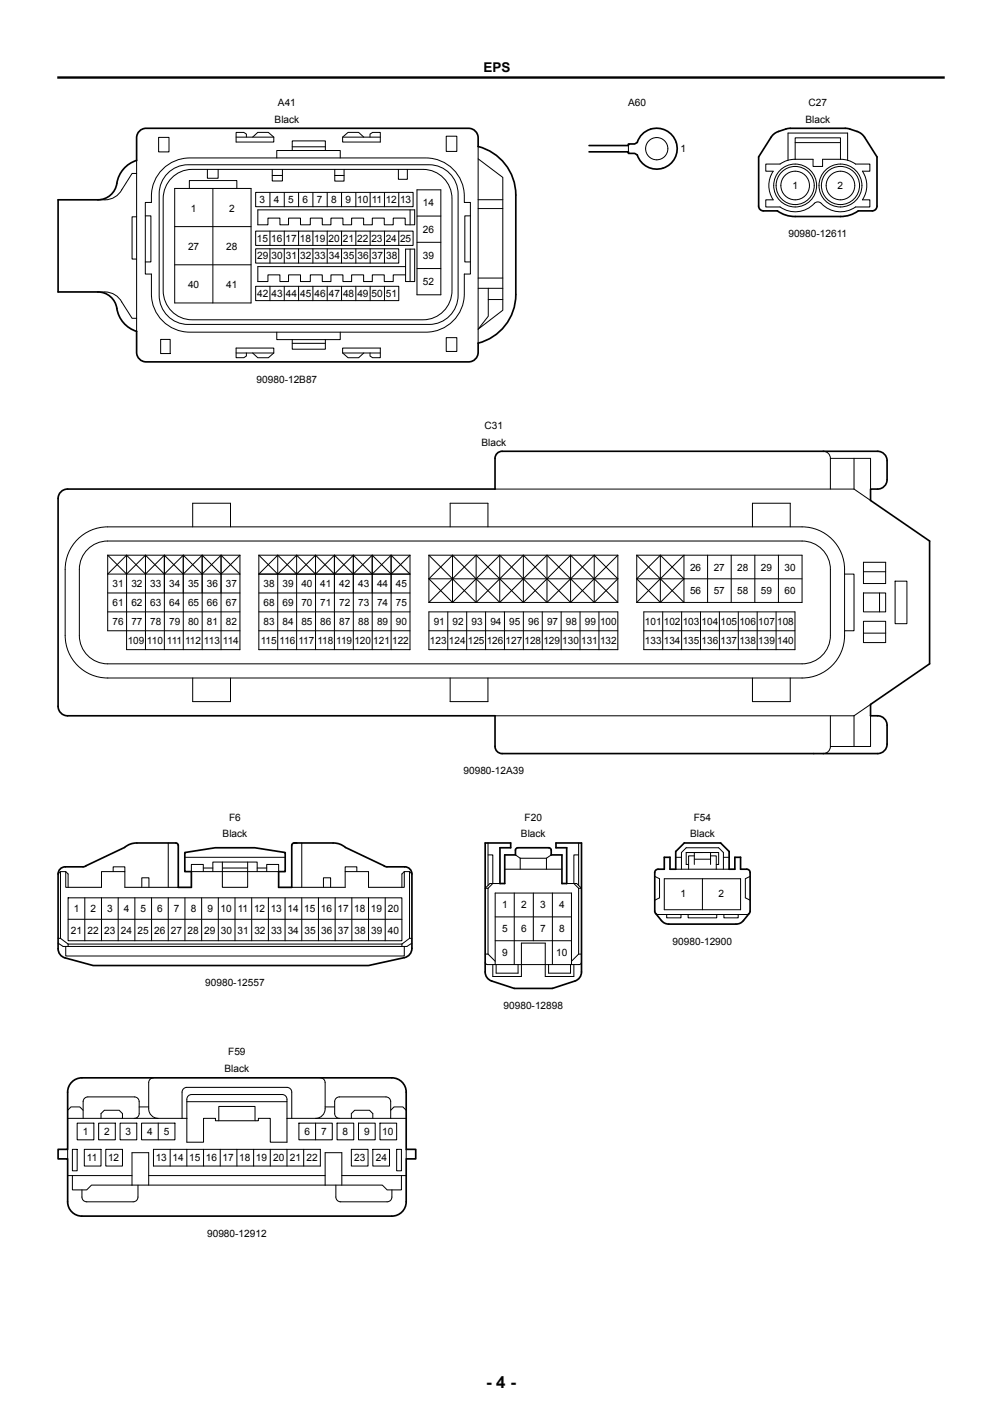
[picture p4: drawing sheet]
<svg xmlns="http://www.w3.org/2000/svg" width="210mm" height="297mm" viewBox="0 0 210 297" stroke-linecap="round" stroke-linejoin="round" font-family="sans-serif">
<g fill="none" stroke="#000" stroke-width=".21">
<path d="M28.6 36.4h-.9l-2.2 3.4a4 4 0 0 1-3.5 2.1h-1.5M28.6 33.6v35.9M33.2 28.8h2.2v3h-2.2zM34.1 35.4a8 8 0 0 1 5.7-2.3h49.5a8.2 8.2 0 0 1 8 9.3h1.3v15h-1.3a14.5 14.5 0 0 1-.6 7.3 8.1 8.1 0 0 1-7.4 4.9h-49.5a8 8 0 0 1-8.1-8v-4.2h-1.2v-15h1.2a8.5 8.5 0 0 1 2.4-7zM35.1 36.3a6 6 0 0 1 4.3-1.8h50.6a6.1 6.1 0 0 1 6 6.2v21.2a6.1 6.1 0 0 1-6 6.1h-50.6a6.1 6.1 0 0 1-6-6.1v-21.2a6.2 6.2 0 0 1 1.7-4.4zM36 37.3a6 6 0 0 1 4.2-1.8h48.5a6.1 6.1 0 0 1 6 6.1v19.3a6.1 6.1 0 0 1-6 6.1h-48.5a6.1 6.1 0 0 1-6-6.1v-19.3a6.2 6.2 0 0 1 1.8-4.3zM36.6 39.5h16v24h-16zM39.7 39.5v-1.7h9.9v1.7M43.5 35.5v1.9h2.2v-1.9M44.6 39.5v24M49.5 28.7h7.9M51.6 28.7v-.6l-.5-.3h-1.6v2h7.9v-1.1l-1.2-1h-2.2l-1.1 1"/>
<path d="M57.1 36.8h2.1M57.1 35.5v2.4h2.1v-2.4M58 33.1v-1.6h13.3v1.6M61.2 31.5v-2h7v2M61.2 30.8h7M70.2 35.5v2.5h1.9v-2.5M70.2 36.8h1.9M71.8 28.7h7.9M77.5 28.7v-.6l.6-.3h1.6v2h-7.9v-1.1l1.1-1h2.3l1 1M83.5 35.5v2.1h1.9v-2.1M87.4 39.8h5v22h-5zM93.5 28.5h2.2v3.2h-2.2z"/>
<path d="M100.2 33.3l5.2 3.9v27.8l-5.2 4 2.1-2.7v-5.9M100.2 30.7v41.2M131.7 30.5v1.3M165.2 33.6v-5.7h12.4v5.7M166.7 33.4v-4.5h9.4v4.5M166.7 33.4h3.7v1.5h2v-1.5h3.7M166.7 29.9h9.4M171.1 38.9a4.5 4.5 0 0 1-6.5 4 4.5 4.5 0 0 1-.6-7.6 4.5 4.5 0 0 1 7.1 2.8v.8M176.1 33.4l1.7 .2 1.5 .8h3v1.5h-1.5a5.4 5.4 0 0 1 0 6h1.5v1.5h-3a5.6 5.6 0 0 1-7.5-1 1 1 0 0 0-1.1 .2 5.5 5.5 0 0 1-7.2 .8h-3v-1.5h1.5a5.4 5.4 0 0 1 0-6h-1.5v-1.5h3l1.5-.8 1.7-.2M28.6 45.4h-.9v8.9h.9M30.5 45.2h1.1v9.7h-1.1M36.6 47.5h16"/>
<path d="M36.6 55.5h16M53.6 40.3h33v3h-33zM53.6 48.4h33v3h-33zM53.6 52.1h30v3h-30zM54 44h32.9v3.1h-2v-1.4h-2.5v1.4h-1.9v-1.4h-2.5v1.4h-1.8v-1.4h-2.5v1.4h-1.8v-1.4h-2.5v1.4h-1.9v-1.4h-2.5v1.4h-2v-1.4h-2.5v1.4h-1.8v-1.4h-2.5v1.4h-2.2zM56.6 40.3v3M56.6 48.4v3M56.6 52.1v3M59.6 40.3v3M59.6 48.4v3M59.6 52.1v3M62.6 40.3v3"/>
<path d="M62.6 48.4v3M62.6 52.1v3M65.6 40.3v3M65.6 48.4v3M65.6 52.1v3M68.6 40.3v3M68.6 48.4v3M68.6 52.1v3M71.6 40.3v3M71.6 48.4v3M71.6 52.1v3M74.6 40.3v3"/>
<path d="M74.6 48.4v3M74.6 52.1v3M77.6 40.3v3M77.6 48.4v3M77.6 52.1v3M80.6 40.3v3M80.6 48.4v3M80.6 52.1v3M83.6 40.3v3M83.6 48.4v3M85 52.2h1.9v6.8h-1.9zM85 55.9h-31v3.1h2.2v-1.4h2.5v1.4h1.8v-1.4h2.5v1.4h2v-1.4h2.5v1.4h1.9v-1.4h2.5v1.4h1.8v-1.4h2.5v1.4h1.8v-1.4h2.5v1.4h1.9v-1.4h2.5"/>
<path d="M85.9 44v3.1M85.9 52.2v6.8M87.4 56.3h5M87.4 50.8h5M87.4 45.3h5M98.6 45.2h-1.2v9.7h1.2M100.2 41.9h5.2M100.2 43.7h5.2M100.2 58.3h5.2M20.5 61.2a4.7 4.7 0 0 1 4.7 1.6l2.5 3.9h.9M33.7 71.1h2v3h-2zM49.5 74h7.9"/>
<path d="M51.6 74v.6l-.5 .4h-1.6v-2h7.9v1l-1.2 1h-2.2l-1.1-1M53.6 60h30v3h-30zM56.6 60v3M58 69.6v1.6h13.3v-1.6M59.6 60v3M61.2 72h7M62.6 60v3M65.6 60v3M68.2 71.2v2h-7v-2M68.6 60v3M71.6 60v3M71.8 74h7.9"/>
<path d="M74.6 60v3M77.5 74v.6l.6 .4h1.6v-2h-7.9v1l1.1 1h2.3l1-1M77.6 60v3M80.6 60v3M93.5 70.8h2.2v2.9h-2.2zM100.2 60.4h5.2M102.3 62.8h3.1M172.6 94.6a1.48 1.48 0 0 1 1.4 1.5M174 96.1v6.4M174 96.1h8.5v6.4M179 96.1v6.4M16.3 113a8.9 8.9 0 0 1 6.3-2.6h145.5a8.9 8.9 0 0 1 8.9 8.9v13.9a8.9 8.9 0 0 1-8.9 8.9h-145.5a8.9 8.9 0 0 1-8.9-8.9v-13.9a8.9 8.9 0 0 1 2.6-6.3z"/>
<path d="M18.4 115.1a5.9 5.9 0 0 1 4.2-1.7h145.5a5.9 5.9 0 0 1 5.9 5.9v13.9a5.9 5.9 0 0 1-5.9 5.9h-145.5a5.9 5.9 0 0 1-6-5.9v-13.9a5.9 5.9 0 0 1 1.8-4.2zM22.6 116.4v15.8h27.7M22.6 116.4h27.7M26.5 116.4v19.8h23.8v-19.8M26.5 116.4l-3.9 3.9h27.7l-4-3.9M30.5 116.4v19.8M30.5 116.4l3.9 3.9 4-3.9M30.5 116.4l-4 3.9-3.9-3.9M34.4 116.4v19.8M34.4 116.4l-3.9 3.9-4-3.9M38.4 116.4v19.8M40.4 110.4v-4.9h7.9v4.9"/>
<path d="M42.4 116.4v19.8M42.4 116.4l-4 3.9-4-3.9M46.3 116.4v19.8M46.3 116.4l-3.9 3.9-4-3.9M50.3 116.4l-4 3.9-3.9-3.9M54.2 116.4v19.8h31.7v-19.8M54.2 116.4h31.7M58.2 116.4l-4 3.9h31.7l-3.9-3.9M58.2 116.4v19.8M62.2 116.4v19.8M62.2 116.4l-4 3.9-4-3.9M66.1 116.4v19.8"/>
<path d="M66.1 116.4l-3.9 3.9-4-3.9M70.1 116.4v19.8M70.1 116.4l-4 3.9-3.9-3.9M74 116.4v19.8M74 116.4l-3.9 3.9-4-3.9M78 116.4v19.8M78 116.4l-4 3.9-3.9-3.9M82 116.4v19.8M82 116.4l-4 3.9-4-3.9M85.9 116.4l-3.9 3.9-4-3.9M89.9 116.4h39.6M89.9 116.4v9.9"/>
<path d="M89.9 116.4l9.9 9.9M94.3 110.4v-4.9h8v4.9M94.8 116.4v9.9M94.8 116.4l-4.9 4.9M94.8 116.4l9.9 9.9M99.8 116.4v9.9M99.8 116.4l-9.9 9.9M99.8 116.4l9.9 9.9M103.7 102.5h75.3M104.7 116.4v9.9M104.7 116.4l-9.9 9.9M104.7 116.4l9.9 9.9"/>
<path d="M109.7 116.4v9.9M109.7 116.4l-9.9 9.9M109.7 116.4l9.9 9.9M114.6 116.4v9.9M114.6 116.4l-9.9 9.9M114.6 116.4l9.9 9.9M119.6 116.4v9.9M119.6 116.4l-9.9 9.9M119.6 116.4l9.9 9.9M124.5 116.4v9.9M124.5 116.4l-9.9 9.9M124.5 116.4l5 4.9"/>
<path d="M129.5 116.4v9.9M129.5 116.4l-9.9 9.9M133.4 116.4h34.7v9.9h-34.7M133.4 116.4l9.9 9.9v-9.9l-9.9 9.9M133.4 116.4v9.9M138.4 116.4v9.9M138.4 116.4l-5 4.9M138.4 116.4l4.9 4.9-4.9 5M148.3 116.4v9.9M153.2 116.4v9.9M157.7 110.4v-4.9h7.9v4.9M158.2 116.4v9.9"/>
<path d="M163.1 116.4v9.9M179 102.5l3.4 2.4M181 119.8h4.6M181 117.9h4.6v4.4h-4.6zM22.6 128.2h27.7M22.6 124.3h27.7M54.2 132.2h31.7M54.2 128.2h31.7M54.2 124.3h31.7M89.9 128.2h39.6v8h-39.6zM89.9 132.2h39.6M89.9 126.3h39.6"/>
<path d="M89.9 121.3h39.6M89.9 121.3l4.9 5M93.8 128.2v8M97.8 128.2v8M101.8 128.2v8M105.7 128.2v8M109.7 128.2v8M113.6 128.2v8M117.6 128.2v8M121.6 128.2v8M125.5 128.2v8M129.5 121.3l-5 5"/>
<path d="M133.4 121.3h34.7M133.4 121.3l5 5M134.9 128.2h31.7v8h-31.7zM134.9 132.2h31.7M138.9 128.2v8M142.9 128.2v8M146.8 128.2v8M150.8 128.2v8M154.7 128.2v8M158.7 128.2v8M162.7 128.2v8M177 120.3h2v11.9h-2"/>
<path d="M181 124.3h4.6v3.9h-4.6zM181 130.2h4.6v4.5h-4.6zM181 132.7h4.6M184.3 124.3v3.9M187.6 121.8h2.5v8.9h-2.5zM40.4 142.1v5h7.9v-5M94.3 142.1v5h8v-5M103.7 150h75.3M157.7 142.1v5h7.9v-5M174 156.5a1.48 1.48 0 0 1-1.4 1.4M174 150v6.5M179 150v6.5"/>
<path d="M182.5 150v6.5h-8.5M182.5 147.6l-3.5 2.4M35.3 176.7v9.3M38.7 179.7h21.1M63.2 176.7v9.3M102.3 179.2h1v6l-1 1M102.3 176.7v8.9M108 179.2l1 .7M109 179.9v2.3M109 179.9h5.5M114.5 179.9v2.3M115.5 179.2l-1 .7"/>
<path d="M121.3 179.2h-1v6l1 1M121.3 176.7v8.9M141.6 179.7h1.2M145.5 179.4h-1.2v2.8M145.5 178.7v2.5M148.9 179.4h1.2v2.8M148.9 178.7v2.5M151.6 179.7h1.2M12.2 183.2l.5-.5h1.1l.5 .5v2.8M12.2 197.7l1 .7h72.1l1-.7M12.2 196.7h.5M12.7 196.7l1.6 1.2"/>
<path d="M12.7 182.7v14M13.8 198.4v2h70.9v-2M13.8 182.7v3.3h.5M14.3 188.2h69.9v9h-69.9zM14.3 186h7v-3.3h4.9v3.3h11.2M14.3 192.7h69.9M14.3 197.9v.5M14.3 197.9h69.9M17.8 188.2v9M21.3 188.2v9M23.7 182.7v-1h2.5v1M24.8 188.2v9"/>
<path d="M28.3 188.2v9M29.7 186v-2h1.5v2M31.8 188.2v9M35.3 188.2v9M38.8 188.2v9M42.3 188.2v9M42.6 182.7v-1.5h-2.5v1.5h18.3v-1.5h-2.5v1.5M42.6 181.9h2M44.6 182.7v-2h9.3v2M45.8 188.2v9M46.6 180.7v5.3h5.3v-5.3M46.6 181.9h5.3"/>
<path d="M49.3 188.2v9M52.8 188.2v9M53.9 181.9h2M56.2 188.2v9M59.7 188.2v9M61.1 186h11.2v-3.3h4.9v3.3h7M63.2 188.2v9M66.7 188.2v9M67.8 186v-2h1.5v2M70.2 188.2v9M72.3 182.7v-1h2.5v1M73.7 188.2v9"/>
<path d="M77.2 188.2v9M80.7 188.2v9M84.2 197.9v.5M84.7 182.7v3.3h-.5M85.8 196.7h.5M85.8 196.7l-1.6 1.2M85.8 182.7v14M86.3 183.2l-.5-.5h-1.1l-.5 .5v2.8M101.7 200h.6M102.3 186.2v13.8M102.3 200l1.5 1.5M103.8 192.2h16"/>
<path d="M103.8 197.2h16M104.8 185.2h-2.1l-1 1h.6M105.8 182.2h12M107.8 187.2v15M111.8 187.2v10M115.8 187.2v15M118.8 185.2h2.1l1 1h-.6M121.3 200h.6M121.3 200l-1.5 1.5M121.3 186.2v13.8M137.2 183.7l1 .5v4l-1 .5M139.2 184.2h16v6.5h-16z"/>
<path d="M139.7 191.7v.7h3v-.7M141.6 182.2h11.2M142.8 182.2v-3.5l1-1h6.8l1 1v3.5M144.2 191.7v.7h6v-.7M144.3 181.2h-.5v-2.5h6.8v2.5h-.5M145.5 180.1h3.4M147.2 184.2v6.5M151.7 191.7v.7h3v-.7M157 191.5l-.5 .2h-18.6l-.5-.2M157.2 183.7l-1 .5v4l1 .5M103.3 202.2v2.5h6v-7h5v7h6v-2.5M103.8 202.2v-15h16v15"/>
<path d="M104 202.2v1.8h4.6v-1.8M115 202.2v1.8h4.6v-1.8M121.9 201.7l-.1 .2-.4 .3h-19.2l-.3-.1-.2-.4M14.2 232.7l.7-.7h1.8l.7 .7v1.7M14.2 234.4h25M16.2 235.4h3.5v3.5h-3.5zM17.4 232.7v-1.8a1 1 0 0 1 1-1h9.8a1 1 0 0 1 1 1v2.5a1 1 0 0 1-1 1M20.7 235.4h3.5v3.5h-3.5zM21.2 234.4v-1l.7-.7h3.1l.7 .7v1M25.2 235.4h3.5v3.5h-3.5zM29.2 232h2M29.7 235.4h7v3.5h-7z"/>
<path d="M32.2 225.9a1 1 0 0 0-1 1v5.5a2 2 0 0 0 2 2M33.2 235.4v3.5M38.2 234.4v-5.5a1 1 0 0 1 1-1h20.9a1 1 0 0 1 1 1v5.5M39.2 230.9h20.9M39.5 229.7l.7-.3h18.9a1 1 0 0 1 1 1v9h-3.5v-5h-2.5v.5h-8.9v-.5h-2.5v5h-3.5v-9zM45.9 234.9v-3h7.6v3M60.1 234.4h25M62.6 235.4h7v3.5h-7zM66.1 235.4v3.5M67.1 225.9a1 1 0 0 1 1 1v5.5a2 2 0 0 1-2 2M68.1 232h2M70.6 235.4h3.5v3.5h-3.5z"/>
<path d="M73.6 234.4v-1l.7-.7h3.1l.7 .7v1M75.1 235.4h3.5v3.5h-3.5zM79.6 235.4h3.5v3.5h-3.5zM81.9 232.7v-1.8a1 1 0 0 0-1-1h-9.8a1 1 0 0 0-1 1v2.5a1 1 0 0 0 1 1M85.1 232.7l-.7-.7h-1.8l-.7 .7v1.7M14.2 240.9v2M14.2 246.4h13.5M15.2 240.9h1v4.5h-1zM15.2 246.4v3h3l1-1h8.5M17.7 240.9h3.5v3.5h-3.5zM22.2 240.9h3.5v3.5h-3.5zM27.7 248.4v-6.8h3.5v6.8"/>
<path d="M27.7 248.4h40.4M28.9 248.4v2.5a1 1 0 0 1-1 1h-9.7a1 1 0 0 1-1-1v-1.5M31.2 246.4h36.9M32.2 240.9h34.9v3.5h-34.9zM35.7 240.9v3.5M39.2 240.9v3.5M42.7 240.9v3.5M46.2 240.9v3.5M49.7 240.9v3.5M53.2 240.9v3.5M56.6 240.9v3.5M60.1 240.9v3.5"/>
<path d="M63.6 240.9v3.5M68.1 248.4v-6.8h3.5v6.8M70.4 248.4v2.5a1 1 0 0 0 1 1h9.7a1 1 0 0 0 1-1v-1.5M71.6 246.4h13.5M73.6 240.9h3.5v3.5h-3.5zM78.1 240.9h3.5v3.5h-3.5zM83.1 240.9h1v4.5h-1zM84.1 246.4v3h-3l-1-1h-12M85.1 240.9v2"/>
<circle cx="137.6" cy="31.2" r="2.33"/>
<circle cx="166.7" cy="38.9" r="4"/>
<circle cx="166.7" cy="38.9" r="3"/>
<circle cx="176.1" cy="38.9" r="4"/>
<circle cx="176.1" cy="38.9" r="4.5"/>
<circle cx="176.1" cy="38.9" r="3"/>
</g>
<path d="M24.5 38.5a6 6 0 0 1 4.1-4.9v-4.7a2 2 0 0 1 2-2h67.6a2 2 0 0 1 2 2v1.8a10.5 10.5 0 0 1 7.9 10.2v20.8a10.5 10.5 0 0 1-7.9 10.2 3.5 3.5 0 0 1-.6 3.4l-.9 .5h-.5h-67.6a2 2 0 0 1-2-2v-4.3a6 6 0 0 1-4.1-4.9M24.5 38.4a4 4 0 0 1-4 3.5h-8.3v19.3h8.3a4 4 0 0 1 4 3.5M123.5 30.5h8.2v-.3h1.3l.6-.4a4.3 4.3 0 0 1 6.6-2.1 4.3 4.3 0 0 1 0 6.9 4.3 4.3 0 0 1-6.6-2.1l-.6-.3h-1.3v-.4h-8.2M162.1 28.2a5.5 5.5 0 0 1 2.6-1.2l.9-.1h11.6l.9 .1a4.9 4.9 0 0 1 2.9 1.5l2.8 4.4v10.3a1 1 0 0 1-1 1h-2.9l-1.5 .8-2.3 .4h-10l-1.7-.4-1.5-.8h-2.9a1 1 0 0 1-1-1v-10.3zM12.8 103.1l.8-.5 .6-.1h89.5v-6.4a1.48 1.48 0 0 1 1.5-1.5h78.7a1.98 1.98 0 0 1 2 2v1.9a3.6 3.6 0 0 1-.6 3.4 3.1 3.1 0 0 1-2.8 .6l-.1 2.4 12.4 8.5v25.7l-12.3 8.5v2.4a2.87 2.87 0 0 1 3.1 1l.3 1v2a3.6 3.6 0 0 1-.6 3.4l-.8 .5h-.6h-78.7a1.48 1.48 0 0 1-1.5-1.4v-6.5h-89.5a1.98 1.98 0 0 1-2-2v-43.5v-.5zM101.7 176.7h5.3v1h-2.2v7.5h1v-6h2.2l.1-1.3 .4-.2h6.5l.5 .2v1.3h2.3v6h1v-7.5h-2.3v-1h5.4v27a1.97 1.97 0 0 1-1.4 1.9l-4.7 1.6h-8l-4.7-1.6a1.97 1.97 0 0 1-1.4-1.9zM139.2 179.7h1.2v2.5h1.2v-3.7l1.8-1.8h7.6l1.8 1.8v3.7h1.2v-2.5h1.2v2.5h1.3a.7 .7 0 0 1 .7 .7v8.3l-1.6 2-.6 .4-.7 .1h-14.1l-1-.3-2-2.2v-8.3a.7 .7 0 0 1 .7-.7h1.3zM12.8 182l.9-.3h3.9l8.5-4.1 .8-.5 .8-.3 1-.1h8.2l.4 .2 .1 9.1h2.7v-3.3h-1.4v-4l6.4-1h8.3l6.4 1v4h-1.4v3.3h2.7v-8.8l.1-.3 .4-.2 9.2 .1 10.1 4.9h3.9a1.5 1.5 0 0 1 1.5 1.5v15.6a1.98 1.98 0 0 1-1.5 1.9l-7.6 1.7h-57.7l-5.8-1.6a1.97 1.97 0 0 1-1.5-2v-15.6l.1-.5zM14.8 227a2.99 2.99 0 0 1 2.4-1.1h64.9a3 3 0 0 1 3 3v12h2v2h-2v9a3 3 0 0 1-3 3h-64.9a3 3 0 0 1-3-3v-9h-2v-2h2v-12l.1-.7z" fill="none" stroke="#000" stroke-width=".35"/>
<path d="M12 16.3h186" fill="none" stroke="#000" stroke-width=".5"/>
<text font-size="3.5" x="101.9" y="290.9">- 4 -</text>
<text font-size="2.8" x="101.3" y="15.1">EPS</text>
<g font-size="2.1">
<text x="58.3" y="22.2">A41</text>
<text x="131.7" y="22.2">A60</text>
<text x="169.5" y="22.2">C27</text>
<text x="57.6" y="25.7">Black</text>
<text x="168.8" y="25.7">Black</text>
<text x="142.6" y="32">1</text>
<text x="166.1" y="39.6">1</text>
<text x="175.6" y="39.6">2</text>
<text x="40" y="44.4">1</text>
<text x="48" y="44.4">2</text>
<text x="54.4" y="42.6">3</text>
<text x="57.4" y="42.6">4</text>
<text x="60.4" y="42.6">5</text>
<text x="63.4" y="42.6">6</text>
<text x="66.4" y="42.6">7</text>
<text x="69.4" y="42.6">8</text>
<text x="72.4" y="42.6">9</text>
<text x="74.8" y="42.6">10</text>
<text x="77.9" y="42.6">11</text>
<text x="80.8" y="42.6">12</text>
<text x="83.8" y="42.6">13</text>
<text x="88.6" y="43.3">14</text>
<text x="39.4" y="52.4">27</text>
<text x="47.4" y="52.4">28</text>
<text x="53.8" y="50.8">15</text>
<text x="56.8" y="50.8">16</text>
<text x="59.8" y="50.8">17</text>
<text x="62.8" y="50.8">18</text>
<text x="65.8" y="50.8">19</text>
<text x="68.8" y="50.8">20</text>
<text x="71.8" y="50.8">21</text>
<text x="74.8" y="50.8">22</text>
<text x="77.8" y="50.8">23</text>
<text x="80.8" y="50.8">24</text>
<text x="83.8" y="50.8">25</text>
<text x="88.6" y="48.8">26</text>
<text x="165.2" y="49.8">90980-12611</text>
<text x="53.9" y="54.4">29</text>
<text x="56.9" y="54.4">30</text>
<text x="59.9" y="54.4">31</text>
<text x="62.9" y="54.4">32</text>
<text x="65.9" y="54.4">33</text>
<text x="68.9" y="54.4">34</text>
<text x="71.9" y="54.4">35</text>
<text x="74.9" y="54.4">36</text>
<text x="77.9" y="54.4">37</text>
<text x="80.9" y="54.4">38</text>
<text x="88.6" y="54.3">39</text>
<text x="88.6" y="59.8">52</text>
<text x="39.4" y="60.4">40</text>
<text x="47.4" y="60.4">41</text>
<text x="53.9" y="62.3">42</text>
<text x="56.9" y="62.3">43</text>
<text x="59.9" y="62.3">44</text>
<text x="62.9" y="62.3">45</text>
<text x="65.9" y="62.3">46</text>
<text x="68.9" y="62.3">47</text>
<text x="71.9" y="62.3">48</text>
<text x="74.9" y="62.3">49</text>
<text x="77.9" y="62.3">50</text>
<text x="80.9" y="62.3">51</text>
<text x="53.8" y="80.2">90980-12B87</text>
<text x="101.6" y="89.9">C31</text>
<text x="100.9" y="93.4">Black</text>
<text x="144.6" y="119.6">26</text>
<text x="149.6" y="119.6">27</text>
<text x="154.5" y="119.6">28</text>
<text x="159.5" y="119.6">29</text>
<text x="164.4" y="119.6">30</text>
<text x="23.6" y="123">31</text>
<text x="27.5" y="123">32</text>
<text x="31.5" y="123">33</text>
<text x="35.5" y="123">34</text>
<text x="39.4" y="123">35</text>
<text x="43.4" y="123">36</text>
<text x="47.3" y="123">37</text>
<text x="55.3" y="123">38</text>
<text x="59.2" y="123">39</text>
<text x="63.2" y="123">40</text>
<text x="67.1" y="123">41</text>
<text x="71.1" y="123">42</text>
<text x="75.1" y="123">43</text>
<text x="79" y="123">44</text>
<text x="83" y="123">45</text>
<text x="144.6" y="124.6">56</text>
<text x="149.6" y="124.6">57</text>
<text x="154.5" y="124.6">58</text>
<text x="159.5" y="124.6">59</text>
<text x="164.4" y="124.6">60</text>
<text x="23.6" y="130.9">76</text>
<text x="23.6" y="127">61</text>
<text x="27.5" y="130.9">77</text>
<text x="27.5" y="127">62</text>
<text x="31.5" y="130.9">78</text>
<text x="31.5" y="127">63</text>
<text x="35.5" y="130.9">79</text>
<text x="35.5" y="127">64</text>
<text x="39.4" y="130.9">80</text>
<text x="39.4" y="127">65</text>
<text x="43.4" y="127">66</text>
<text x="43.4" y="130.9">81</text>
<text x="47.3" y="130.9">82</text>
<text x="47.3" y="127">67</text>
<text x="55.3" y="127">68</text>
<text x="55.3" y="130.9">83</text>
<text x="59.2" y="127">69</text>
<text x="59.2" y="130.9">84</text>
<text x="63.2" y="127">70</text>
<text x="63.2" y="130.9">85</text>
<text x="67.1" y="127">71</text>
<text x="67.1" y="130.9">86</text>
<text x="71.1" y="127">72</text>
<text x="71.1" y="130.9">87</text>
<text x="75.1" y="127">73</text>
<text x="75.1" y="130.9">88</text>
<text x="79" y="127">74</text>
<text x="79" y="130.9">89</text>
<text x="83" y="127">75</text>
<text x="83" y="130.9">90</text>
<text x="90.9" y="130.9">91</text>
<text x="94.9" y="130.9">92</text>
<text x="98.8" y="130.9">93</text>
<text x="102.8" y="130.9">94</text>
<text x="106.7" y="130.9">95</text>
<text x="110.7" y="130.9">96</text>
<text x="114.7" y="130.9">97</text>
<text x="118.6" y="130.9">98</text>
<text x="122.6" y="130.9">99</text>
<text x="125.8" y="130.9">100</text>
<text x="135.2" y="130.9">101</text>
<text x="139.1" y="130.9">102</text>
<text x="143.1" y="130.9">103</text>
<text x="147" y="130.9">104</text>
<text x="151" y="130.9">105</text>
<text x="155" y="130.9">106</text>
<text x="158.9" y="130.9">107</text>
<text x="162.9" y="130.9">108</text>
<text x="26.8" y="134.9">109</text>
<text x="30.8" y="134.9">110</text>
<text x="35" y="134.9">111</text>
<text x="38.8" y="134.9">112</text>
<text x="42.8" y="134.9">113</text>
<text x="46.7" y="134.9">114</text>
<text x="54.6" y="134.9">115</text>
<text x="58.6" y="134.9">116</text>
<text x="62.6" y="134.9">117</text>
<text x="66.5" y="134.9">118</text>
<text x="70.5" y="134.9">119</text>
<text x="74.3" y="134.9">120</text>
<text x="78.2" y="134.9">121</text>
<text x="82.2" y="134.9">122</text>
<text x="90.1" y="134.9">123</text>
<text x="94.1" y="134.9">124</text>
<text x="98" y="134.9">125</text>
<text x="102" y="134.9">126</text>
<text x="106" y="134.9">127</text>
<text x="109.9" y="134.9">128</text>
<text x="113.9" y="134.9">129</text>
<text x="117.8" y="134.9">130</text>
<text x="121.8" y="134.9">131</text>
<text x="125.8" y="134.9">132</text>
<text x="135.2" y="134.9">133</text>
<text x="139.1" y="134.9">134</text>
<text x="143.1" y="134.9">135</text>
<text x="147" y="134.9">136</text>
<text x="151" y="134.9">137</text>
<text x="155" y="134.9">138</text>
<text x="158.9" y="134.9">139</text>
<text x="162.9" y="134.9">140</text>
<text x="97.1" y="162.3">90980-12A39</text>
<text x="48" y="172">F6</text>
<text x="110" y="172">F20</text>
<text x="145.4" y="172">F54</text>
<text x="46.7" y="175.5">Black</text>
<text x="109.2" y="175.5">Black</text>
<text x="144.6" y="175.5">Black</text>
<text x="15.5" y="191.2">1</text>
<text x="19" y="191.2">2</text>
<text x="22.5" y="191.2">3</text>
<text x="26" y="191.2">4</text>
<text x="29.5" y="191.2">5</text>
<text x="33" y="191.2">6</text>
<text x="36.5" y="191.2">7</text>
<text x="40" y="191.2">8</text>
<text x="43.5" y="191.2">9</text>
<text x="46.2" y="191.2">10</text>
<text x="49.8" y="191.2">11</text>
<text x="53.2" y="191.2">12</text>
<text x="56.7" y="191.2">13</text>
<text x="60.2" y="191.2">14</text>
<text x="63.7" y="191.2">15</text>
<text x="67.2" y="191.2">16</text>
<text x="70.7" y="191.2">17</text>
<text x="74.2" y="191.2">18</text>
<text x="77.7" y="191.2">19</text>
<text x="81.3" y="191.2">20</text>
<text x="105.2" y="190.4">1</text>
<text x="109.2" y="190.4">2</text>
<text x="113.2" y="190.4">3</text>
<text x="117.2" y="190.4">4</text>
<text x="142.6" y="188.1">1</text>
<text x="150.6" y="188.1">2</text>
<text x="14.8" y="195.7">21</text>
<text x="18.3" y="195.7">22</text>
<text x="21.8" y="195.7">23</text>
<text x="25.3" y="195.7">24</text>
<text x="28.8" y="195.7">25</text>
<text x="32.3" y="195.7">26</text>
<text x="35.8" y="195.7">27</text>
<text x="39.3" y="195.7">28</text>
<text x="42.8" y="195.7">29</text>
<text x="46.3" y="195.7">30</text>
<text x="49.8" y="195.7">31</text>
<text x="53.3" y="195.7">32</text>
<text x="56.8" y="195.7">33</text>
<text x="60.3" y="195.7">34</text>
<text x="63.8" y="195.7">35</text>
<text x="67.3" y="195.7">36</text>
<text x="70.8" y="195.7">37</text>
<text x="74.3" y="195.7">38</text>
<text x="77.8" y="195.7">39</text>
<text x="81.3" y="195.7">40</text>
<text x="105.2" y="195.4">5</text>
<text x="109.2" y="195.4">6</text>
<text x="113.2" y="195.4">7</text>
<text x="117.2" y="195.4">8</text>
<text x="105.2" y="200.4">9</text>
<text x="116.5" y="200.4">10</text>
<text x="141" y="198.1">90980-12900</text>
<text x="43" y="206.7">90980-12557</text>
<text x="105.5" y="211.5">90980-12898</text>
<text x="47.8" y="221.2">F59</text>
<text x="47.1" y="224.8">Black</text>
<text x="17.3" y="237.9">1</text>
<text x="21.8" y="237.9">2</text>
<text x="26.3" y="237.9">3</text>
<text x="30.8" y="237.9">4</text>
<text x="34.3" y="237.9">5</text>
<text x="63.8" y="237.9">6</text>
<text x="67.3" y="237.9">7</text>
<text x="71.8" y="237.9">8</text>
<text x="76.3" y="237.9">9</text>
<text x="80.1" y="237.9">10</text>
<text x="18.2" y="243.4">11</text>
<text x="22.6" y="243.4">12</text>
<text x="32.6" y="243.4">13</text>
<text x="36.1" y="243.4">14</text>
<text x="39.6" y="243.4">15</text>
<text x="43.1" y="243.4">16</text>
<text x="46.6" y="243.4">17</text>
<text x="50.1" y="243.4">18</text>
<text x="53.6" y="243.4">19</text>
<text x="57.3" y="243.4">20</text>
<text x="60.8" y="243.4">21</text>
<text x="64.3" y="243.4">22</text>
<text x="74.2" y="243.4">23</text>
<text x="78.7" y="243.4">24</text>
<text x="43.4" y="259.3">90980-12912</text>
</g>
</svg>
